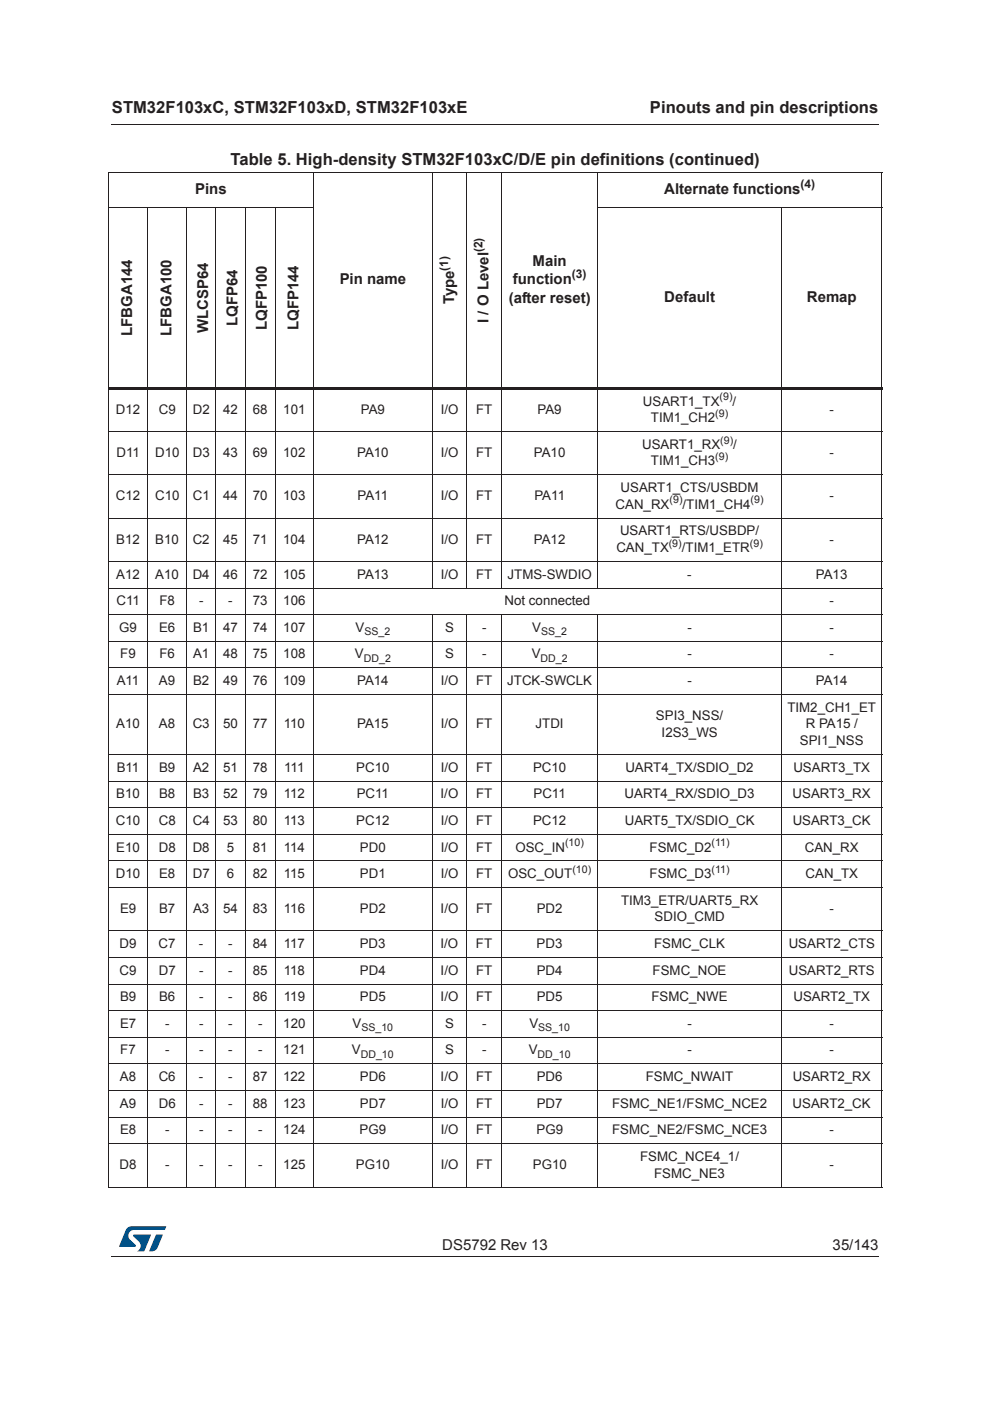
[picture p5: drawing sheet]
<svg xmlns="http://www.w3.org/2000/svg" width="210mm" height="297mm" viewBox="0 0 210 297" stroke-linecap="round" stroke-linejoin="round" font-family="sans-serif">
<path d="M23.6 26.2l.1 .2z" fill="#231f20"/>
<path d="M23.7 26.3h162.6" fill="none" stroke="#231f20" stroke-width=".21"/>
<path d="M23.6 266.2l.1 .2z" fill="#231f20"/>
<path d="M23.7 266.3h162.6" fill="none" stroke="#231f20" stroke-width=".21"/>
<path d="M25.2 260h10v5.3h-10z" fill="#fff"/>
<g fill="#015187">
<path d="M26.9 260.5l1-.5 7.3 .1-.3 .7h-6.4a1.31 1.31 0 0 0-1.3 1 1.31 1.31 0 0 0 .8 1.5l.7 .6 .1 .4h-3.5z"/>
<path d="M33.1 261.8h1.4l-.6 1.6a2.16 2.16 0 0 1-1.3 1.9l-1-.1z"/>
<path d="M28.3 261.8h3.7l-1.4 3.4-1.5 .1a1.43 1.43 0 0 0 .6-1.8l-1.4-1.3z"/>
</g>
<g fill="none" stroke="#231f20" stroke-width=".21">
<path d="M22.9 36.5h164.2M23 36.6v215M66.5 36.4v215.4M91.7 36.4v88.4M98.9 36.4v88.4M106.4 36.4v88.4M126.7 36.4v88.4M187 36.6v215M22.9 43.9h43.6M31.3 43.8v208M39.6 43.8v208M45.8 43.8v208"/>
<path d="M52 43.8v208M58.4 43.8v208M126.6 43.9h60.5M165.7 43.8v208M91.7 130.2v121.6M98.9 130.2v121.6M106.4 130.2v121.6M126.7 130.2v121.6"/>
</g>
<path d="M22.9 82.1h164.2v.5h-164.2z" fill="#231f20"/>
<g fill="none" stroke="#231f20" stroke-width=".21">
<path d="M22.9 91.5h164.2M22.9 100.7h164.2M22.9 109.9h164.2M22.9 119h164.2M22.9 124.7h164.2M22.9 130.3h164.2M22.9 136h164.2M22.9 141.6h164.2M22.9 147.3h164.2M22.9 160h164.2M22.9 165.6h164.2M22.9 171.2h164.2"/>
<path d="M22.9 176.9h164.2M22.9 182.5h164.2M22.9 188.2h164.2M22.9 197.3h164.2M22.9 203h164.2M22.9 208.6h164.2M22.9 214.3h164.2M22.9 219.9h164.2M22.9 225.6h164.2M22.9 231.2h164.2M22.9 236.9h164.2M22.9 242.5h164.2"/>
<path d="M22.9 251.7h164.2"/>
</g>
<g font-size="3.5" fill="#231f20">
<text x="23.7" y="23.9">STM32F103xC, STM32F103xD, STM32F103xE</text>
<text x="137.8" y="23.9">Pinouts and pin descriptions</text>
<text x="48.9" y="35">Table 5. High-density STM32F103xC/D/E pin definitions (continued)</text>
</g>
<g font-size="3.2" fill="#231f20">
<text x="41.4" y="41.1">Pins</text>
<text x="140.9" y="41.1">Alternate functions</text>
<text x="112.9" y="56.4">Main</text>
<text x="72" y="60.3">Pin name</text>
<text x="96.3" y="64.6" transform="rotate(-90 96.3 64.6)">Type</text>
<text x="107.9" y="64.2">(after reset)</text>
<text x="108.7" y="60.3">function</text>
<text x="140.9" y="64">Default</text>
<text x="171.1" y="64">Remap</text>
<text x="28" y="71.2" transform="rotate(-90 28 71.2)">LFBGA144</text>
<text x="36.3" y="71.2" transform="rotate(-90 36.3 71.2)">LFBGA100</text>
<text x="44.2" y="70.6" transform="rotate(-90 44.2 70.6)">WLCSP64</text>
<text x="50.4" y="69.1" transform="rotate(-90 50.4 69.1)">LQFP64</text>
<text x="56.6" y="70" transform="rotate(-90 56.6 70)">LQFP100</text>
<text x="63.3" y="70" transform="rotate(-90 63.3 70)">LQFP144</text>
<text x="103.6" y="68.4" transform="rotate(-90 103.6 68.4)">I / O Level</text>
<text x="93.8" y="265.1">DS5792 Rev 13</text>
<text x="176.5" y="265.1">35/143</text>
</g>
<g font-size="2.8" fill="#231f20">
<text x="24.6" y="87.7">D12</text>
<text x="33.7" y="87.7">C9</text>
<text x="40.9" y="87.7">D2</text>
<text x="47.3" y="87.7">42</text>
<text x="53.6" y="87.7">68</text>
<text x="60.1" y="87.7">101</text>
<text x="76.5" y="87.7">PA9</text>
<text x="93.4" y="87.7">I/O</text>
<text x="101" y="87.7">FT</text>
<text x="114" y="87.7">PA9</text>
<text x="136.3" y="86">USART1_TX</text>
<text x="138" y="89.5">TIM1_CH2</text>
<text x="155.3" y="86">/</text>
<text x="175.9" y="87.7">-</text>
<text x="136.2" y="95.2">USART1_RX</text>
<text x="155.5" y="95.2">/</text>
<text x="24.7" y="96.9">D11</text>
<text x="32.9" y="96.9">D10</text>
<text x="40.9" y="96.9">D3</text>
<text x="47.3" y="96.9">43</text>
<text x="53.6" y="96.9">69</text>
<text x="60.1" y="96.9">102</text>
<text x="75.7" y="96.9">PA10</text>
<text x="93.4" y="96.9">I/O</text>
<text x="100.9" y="96.9">FT</text>
<text x="113.2" y="96.9">PA10</text>
<text x="138" y="98.7">TIM1_CH3</text>
<text x="175.9" y="96.9">-</text>
<text x="24.6" y="106.1">C12</text>
<text x="32.9" y="106.1">C10</text>
<text x="40.9" y="106.1">C1</text>
<text x="47.3" y="106.1">44</text>
<text x="53.6" y="106.1">70</text>
<text x="60.1" y="106.1">103</text>
<text x="75.8" y="106.1">PA11</text>
<text x="93.4" y="106.1">I/O</text>
<text x="100.9" y="106.1">FT</text>
<text x="113.3" y="106.1">PA11</text>
<text x="130.5" y="107.9">CAN_RX</text>
<text x="131.6" y="104.3">USART1_CTS/USBDM</text>
<text x="144.7" y="107.9">/TIM1_CH4</text>
<text x="175.9" y="106.1">-</text>
<text x="131.5" y="113.5">USART1_RTS/USBDP/</text>
<text x="24.6" y="115.3">B12</text>
<text x="32.9" y="115.3">B10</text>
<text x="40.9" y="115.3">C2</text>
<text x="47.3" y="115.3">45</text>
<text x="53.6" y="115.3">71</text>
<text x="60.1" y="115.3">104</text>
<text x="75.7" y="115.3">PA12</text>
<text x="93.4" y="115.3">I/O</text>
<text x="100.9" y="115.3">FT</text>
<text x="113.2" y="115.3">PA12</text>
<text x="130.7" y="117">CAN_TX</text>
<text x="144.6" y="117">/TIM1_ETR</text>
<text x="175.9" y="115.3">-</text>
<text x="24.6" y="122.7">A12</text>
<text x="32.9" y="122.7">A10</text>
<text x="40.9" y="122.7">D4</text>
<text x="47.3" y="122.7">46</text>
<text x="53.6" y="122.7">72</text>
<text x="60.1" y="122.7">105</text>
<text x="75.7" y="122.7">PA13</text>
<text x="93.4" y="122.7">I/O</text>
<text x="100.9" y="122.7">FT</text>
<text x="107.6" y="122.7">JTMS-SWDIO</text>
<text x="145.7" y="122.7">-</text>
<text x="173" y="122.7">PA13</text>
<text x="24.7" y="128.3">C11</text>
<text x="33.8" y="128.3">F8</text>
<text x="42.2" y="128.3">-</text>
<text x="48.4" y="128.3">-</text>
<text x="53.6" y="128.3">73</text>
<text x="60.1" y="128.3">106</text>
<text x="107" y="128.3">Not connected</text>
<text x="175.9" y="128.3">-</text>
<text x="25.3" y="134">G9</text>
<text x="33.7" y="134">E6</text>
<text x="40.9" y="134">B1</text>
<text x="47.3" y="134">47</text>
<text x="53.6" y="134">74</text>
<text x="60.1" y="134">107</text>
<text x="75.4" y="134">V</text>
<text x="94.4" y="134">S</text>
<text x="102.2" y="134">-</text>
<text x="112.9" y="134">V</text>
<text x="145.7" y="134">-</text>
<text x="175.9" y="134">-</text>
<text x="25.5" y="139.6">F9</text>
<text x="33.8" y="139.6">F6</text>
<text x="40.9" y="139.6">A1</text>
<text x="47.3" y="139.6">48</text>
<text x="53.6" y="139.6">75</text>
<text x="60.1" y="139.6">108</text>
<text x="75.2" y="139.6">V</text>
<text x="94.4" y="139.6">S</text>
<text x="102.2" y="139.6">-</text>
<text x="112.7" y="139.6">V</text>
<text x="145.7" y="139.6">-</text>
<text x="175.9" y="139.6">-</text>
<text x="24.7" y="145.3">A11</text>
<text x="33.7" y="145.3">A9</text>
<text x="40.9" y="145.3">B2</text>
<text x="47.3" y="145.3">49</text>
<text x="53.6" y="145.3">76</text>
<text x="60.1" y="145.3">109</text>
<text x="75.7" y="145.3">PA14</text>
<text x="93.4" y="145.3">I/O</text>
<text x="100.9" y="145.3">FT</text>
<text x="107.5" y="145.3">JTCK-SWCLK</text>
<text x="145.7" y="145.3">-</text>
<text x="173" y="145.3">PA14</text>
<text x="24.6" y="154.4">A10</text>
<text x="33.7" y="154.4">A8</text>
<text x="40.9" y="154.4">C3</text>
<text x="47.3" y="154.4">50</text>
<text x="53.6" y="154.4">77</text>
<text x="60.2" y="154.4">110</text>
<text x="75.7" y="154.4">PA15</text>
<text x="93.4" y="154.4">I/O</text>
<text x="100.9" y="154.4">FT</text>
<text x="113.6" y="154.4">JTDI</text>
<text x="139.1" y="152.7">SPI3_NSS/</text>
<text x="166.9" y="150.9">TIM2_CH1_ET</text>
<text x="170.8" y="154.4">R PA15 /</text>
<text x="140.3" y="156.2">I2S3_WS</text>
<text x="169.6" y="158">SPI1_NSS</text>
<text x="24.7" y="163.6">B11</text>
<text x="33.7" y="163.6">B9</text>
<text x="40.9" y="163.6">A2</text>
<text x="47.3" y="163.6">51</text>
<text x="53.6" y="163.6">78</text>
<text x="60.3" y="163.6">111</text>
<text x="75.5" y="163.6">PC10</text>
<text x="93.4" y="163.6">I/O</text>
<text x="101" y="163.6">FT</text>
<text x="113" y="163.6">PC10</text>
<text x="132.6" y="163.6">UART4_TX/SDIO_D2</text>
<text x="168.2" y="163.6">USART3_TX</text>
<text x="24.6" y="169.2">B10</text>
<text x="33.7" y="169.2">B8</text>
<text x="40.9" y="169.2">B3</text>
<text x="47.3" y="169.2">52</text>
<text x="53.6" y="169.2">79</text>
<text x="60.2" y="169.2">112</text>
<text x="75.6" y="169.2">PC11</text>
<text x="93.4" y="169.2">I/O</text>
<text x="100.9" y="169.2">FT</text>
<text x="113.1" y="169.2">PC11</text>
<text x="132.4" y="169.2">UART4_RX/SDIO_D3</text>
<text x="168" y="169.2">USART3_RX</text>
<text x="24.6" y="174.9">C10</text>
<text x="33.7" y="174.9">C8</text>
<text x="40.9" y="174.9">C4</text>
<text x="47.3" y="174.9">53</text>
<text x="53.6" y="174.9">80</text>
<text x="60.2" y="174.9">113</text>
<text x="75.5" y="174.9">PC12</text>
<text x="93.4" y="174.9">I/O</text>
<text x="101" y="174.9">FT</text>
<text x="113" y="174.9">PC12</text>
<text x="132.4" y="174.9">UART5_TX/SDIO_CK</text>
<text x="168.1" y="174.9">USART3_CK</text>
<text x="24.6" y="180.5">E10</text>
<text x="33.6" y="180.5">D8</text>
<text x="40.9" y="180.5">D8</text>
<text x="48.1" y="180.5">5</text>
<text x="53.6" y="180.5">81</text>
<text x="60.2" y="180.5">114</text>
<text x="76.3" y="180.5">PD0</text>
<text x="93.4" y="180.5">I/O</text>
<text x="100.9" y="180.5">FT</text>
<text x="109.3" y="180.5">OSC_IN</text>
<text x="137.7" y="180.5">FSMC_D2</text>
<text x="170.6" y="180.5">CAN_RX</text>
<text x="24.6" y="186.2">D10</text>
<text x="33.7" y="186.2">E8</text>
<text x="40.9" y="186.2">D7</text>
<text x="48.1" y="186.2">6</text>
<text x="53.6" y="186.2">82</text>
<text x="60.2" y="186.2">115</text>
<text x="76.3" y="186.2">PD1</text>
<text x="93.4" y="186.2">I/O</text>
<text x="101" y="186.2">FT</text>
<text x="107.7" y="186.2">OSC_OUT</text>
<text x="131.7" y="191.8">TIM3_ETR/UART5_RX</text>
<text x="137.7" y="186.2">FSMC_D3</text>
<text x="170.8" y="186.2">CAN_TX</text>
<text x="25.4" y="193.6">E9</text>
<text x="33.7" y="193.6">B7</text>
<text x="40.9" y="193.6">A3</text>
<text x="47.3" y="193.6">54</text>
<text x="53.6" y="193.6">83</text>
<text x="60.2" y="193.6">116</text>
<text x="76.3" y="193.6">PD2</text>
<text x="93.4" y="193.6">I/O</text>
<text x="100.9" y="193.6">FT</text>
<text x="113.8" y="193.6">PD2</text>
<text x="138.8" y="195.3">SDIO_CMD</text>
<text x="175.9" y="193.6">-</text>
<text x="25.4" y="201">D9</text>
<text x="33.6" y="201">C7</text>
<text x="42.2" y="201">-</text>
<text x="48.4" y="201">-</text>
<text x="53.6" y="201">84</text>
<text x="60.1" y="201">117</text>
<text x="76.3" y="201">PD3</text>
<text x="93.4" y="201">I/O</text>
<text x="100.9" y="201">FT</text>
<text x="113.8" y="201">PD3</text>
<text x="138.7" y="201">FSMC_CLK</text>
<text x="167.2" y="201">USART2_CTS</text>
<text x="25.4" y="206.6">C9</text>
<text x="33.6" y="206.6">D7</text>
<text x="42.2" y="206.6">-</text>
<text x="48.4" y="206.6">-</text>
<text x="53.6" y="206.6">85</text>
<text x="60.2" y="206.6">118</text>
<text x="76.3" y="206.6">PD4</text>
<text x="93.4" y="206.6">I/O</text>
<text x="100.9" y="206.6">FT</text>
<text x="113.8" y="206.6">PD4</text>
<text x="138.4" y="206.6">FSMC_NOE</text>
<text x="167.2" y="206.6">USART2_RTS</text>
<text x="25.4" y="212.3">B9</text>
<text x="33.7" y="212.3">B6</text>
<text x="42.2" y="212.3">-</text>
<text x="48.4" y="212.3">-</text>
<text x="53.6" y="212.3">86</text>
<text x="60.2" y="212.3">119</text>
<text x="76.3" y="212.3">PD5</text>
<text x="93.4" y="212.3">I/O</text>
<text x="100.9" y="212.3">FT</text>
<text x="113.8" y="212.3">PD5</text>
<text x="138.1" y="212.3">FSMC_NWE</text>
<text x="168.2" y="212.3">USART2_TX</text>
<text x="25.4" y="217.9">E7</text>
<text x="35" y="217.9">-</text>
<text x="42.2" y="217.9">-</text>
<text x="48.4" y="217.9">-</text>
<text x="54.7" y="217.9">-</text>
<text x="60.1" y="217.9">120</text>
<text x="74.7" y="217.9">V</text>
<text x="94.4" y="217.9">S</text>
<text x="102.2" y="217.9">-</text>
<text x="112.2" y="217.9">V</text>
<text x="145.7" y="217.9">-</text>
<text x="175.9" y="217.9">-</text>
<text x="25.5" y="223.6">F7</text>
<text x="35" y="223.6">-</text>
<text x="42.2" y="223.6">-</text>
<text x="48.4" y="223.6">-</text>
<text x="54.7" y="223.6">-</text>
<text x="60.1" y="223.6">121</text>
<text x="74.6" y="223.6">V</text>
<text x="94.4" y="223.6">S</text>
<text x="102.2" y="223.6">-</text>
<text x="112.1" y="223.6">V</text>
<text x="145.7" y="223.6">-</text>
<text x="175.9" y="223.6">-</text>
<text x="25.4" y="229.2">A8</text>
<text x="33.7" y="229.2">C6</text>
<text x="42.2" y="229.2">-</text>
<text x="48.4" y="229.2">-</text>
<text x="53.6" y="229.2">87</text>
<text x="60" y="229.2">122</text>
<text x="76.3" y="229.2">PD6</text>
<text x="93.4" y="229.2">I/O</text>
<text x="100.9" y="229.2">FT</text>
<text x="113.8" y="229.2">PD6</text>
<text x="136.9" y="229.2">FSMC_NWAIT</text>
<text x="168.1" y="229.2">USART2_RX</text>
<text x="25.4" y="234.9">A9</text>
<text x="33.6" y="234.9">D6</text>
<text x="42.2" y="234.9">-</text>
<text x="48.4" y="234.9">-</text>
<text x="53.6" y="234.9">88</text>
<text x="60.1" y="234.9">123</text>
<text x="76.3" y="234.9">PD7</text>
<text x="93.4" y="234.9">I/O</text>
<text x="101" y="234.9">FT</text>
<text x="113.8" y="234.9">PD7</text>
<text x="129.8" y="234.9">FSMC_NE1/FSMC_NCE2</text>
<text x="168.1" y="234.9">USART2_CK</text>
<text x="25.4" y="240.5">E8</text>
<text x="35" y="240.5">-</text>
<text x="42.2" y="240.5">-</text>
<text x="48.4" y="240.5">-</text>
<text x="54.7" y="240.5">-</text>
<text x="60.1" y="240.5">124</text>
<text x="76.2" y="240.5">PG9</text>
<text x="93.4" y="240.5">I/O</text>
<text x="101" y="240.5">FT</text>
<text x="113.8" y="240.5">PG9</text>
<text x="129.8" y="240.5">FSMC_NE2/FSMC_NCE3</text>
<text x="175.9" y="240.5">-</text>
<text x="25.4" y="247.9">D8</text>
<text x="35" y="247.9">-</text>
<text x="42.2" y="247.9">-</text>
<text x="48.4" y="247.9">-</text>
<text x="54.7" y="247.9">-</text>
<text x="60.1" y="247.9">125</text>
<text x="75.5" y="247.9">PG10</text>
<text x="93.4" y="247.9">I/O</text>
<text x="101" y="247.9">FT</text>
<text x="113" y="247.9">PG10</text>
<text x="135.7" y="246.1">FSMC_NCE4_1/</text>
<text x="138.7" y="249.7">FSMC_NE3</text>
<text x="175.9" y="247.9">-</text>
</g>
<g font-size="2.5" fill="#231f20">
<text x="169.7" y="39.8">(4)</text>
<text x="102.3" y="53.5" transform="rotate(-90 102.3 53.5)">(2)</text>
<text x="95" y="57.4" transform="rotate(-90 95 57.4)">(1)</text>
<text x="121.3" y="59">(3)</text>
</g>
<g font-size="2.2" fill="#231f20">
<text x="151.6" y="88.4">(9)</text>
<text x="152.6" y="84.9">(9)</text>
<text x="152.7" y="94">(9)</text>
<text x="151.6" y="97.6">(9)</text>
<text x="142" y="106.7">(9)</text>
<text x="159.1" y="106.7">(9)</text>
<text x="141.8" y="115.9">(9)</text>
<text x="159" y="115.9">(9)</text>
<text x="77.3" y="134.7">SS_2</text>
<text x="114.7" y="134.7">SS_2</text>
<text x="77.1" y="140.3">DD_2</text>
<text x="114.6" y="140.3">DD_2</text>
<text x="119.8" y="179.4">(10)</text>
<text x="150.9" y="179.4">(11)</text>
<text x="121.4" y="185">(10)</text>
<text x="150.9" y="185">(11)</text>
<text x="76.6" y="218.6">SS_10</text>
<text x="114.1" y="218.6">SS_10</text>
<text x="76.5" y="224.3">DD_10</text>
<text x="114" y="224.3">DD_10</text>
</g>
</svg>
